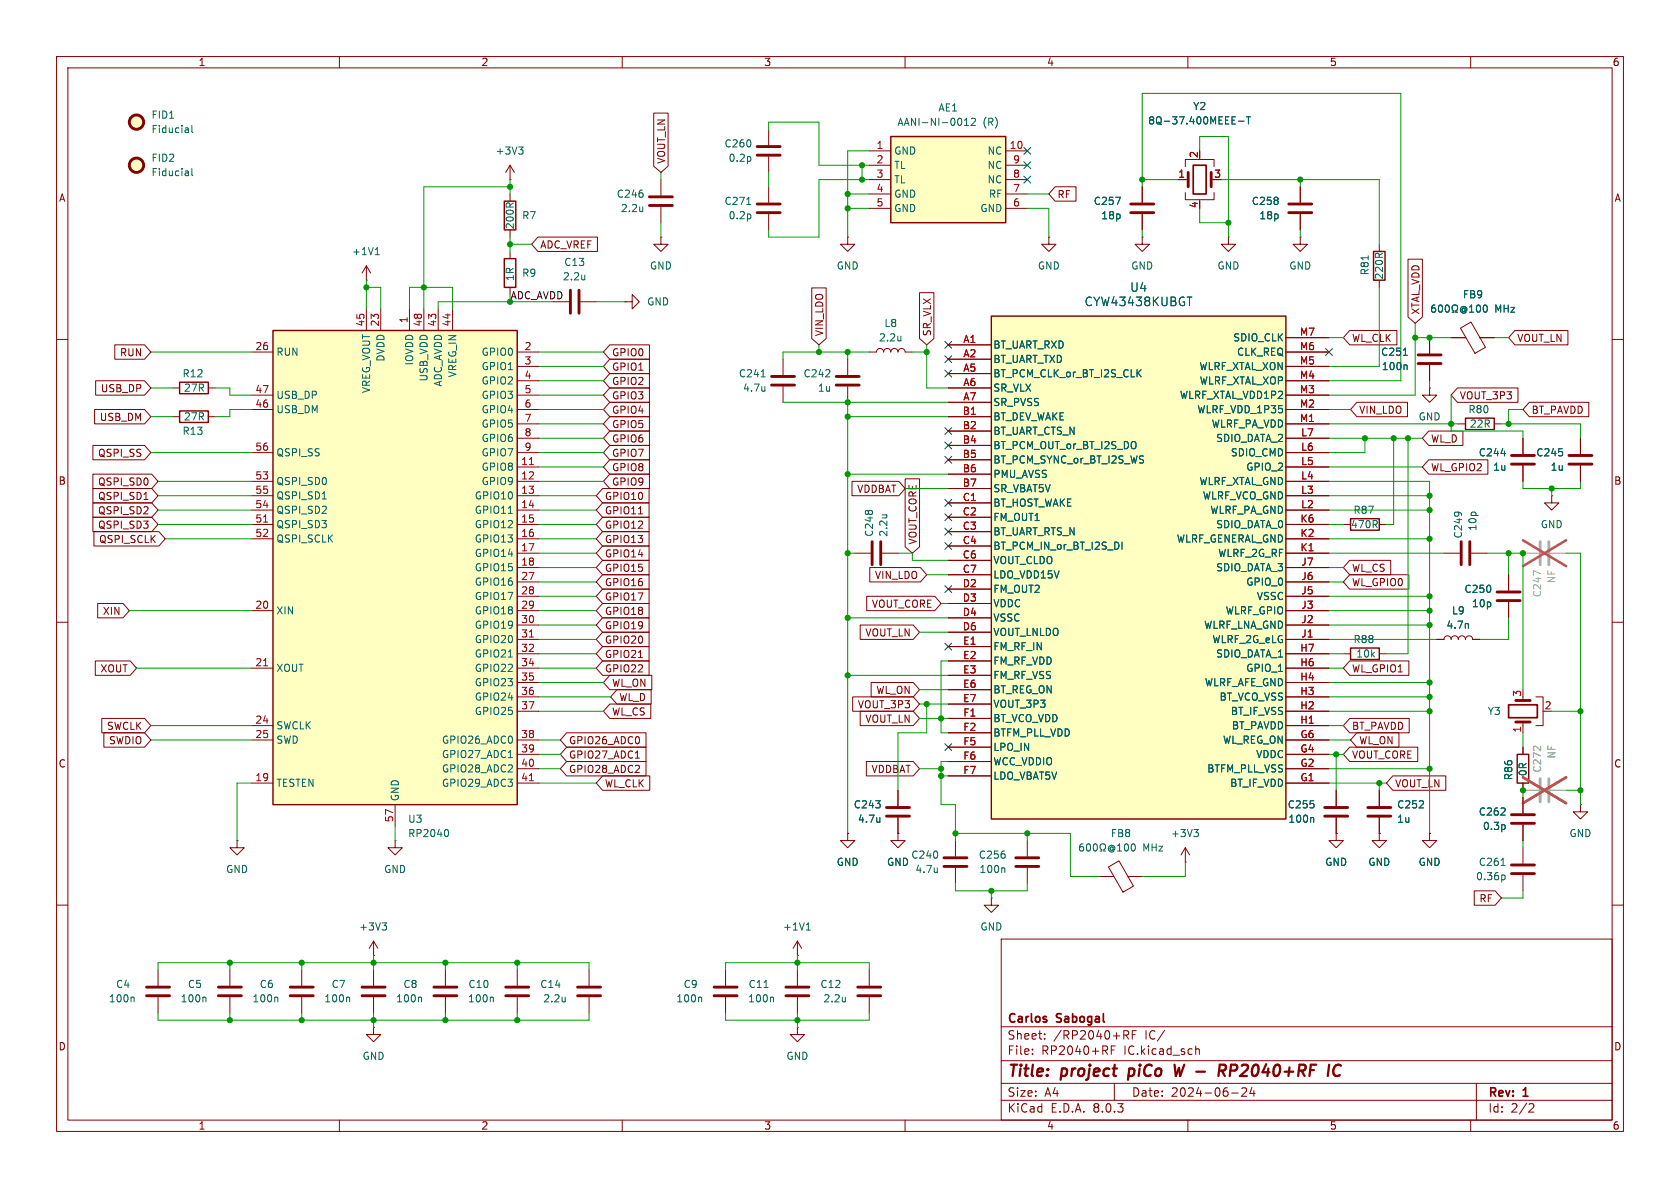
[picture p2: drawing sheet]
<svg xmlns="http://www.w3.org/2000/svg" width="297mm" height="210mm" viewBox="0 0 297 210" stroke-linecap="round" stroke-linejoin="round" font-family="sans-serif">
<g fill="none" stroke="#840000" stroke-width=".18">
<path d="M10 10h277v190h-277zM12 12h273v186h-273zM60 10v2M110 10v2M160 10v2M210 10v2M260 10v2M229.9 33v2.8M229.9 37.8v2.8M10 60h2M185.4 41.9v1.3h1.3l-1.3 1.3-1.3-1.3h1.3M185.4 41.9h.1"/>
<path d="M217.2 41.9v1.3h1.2l-1.2 1.3-1.3-1.3h1.3M217.2 41.9h.1M229.9 41.9v1.3h1.2l-1.2 1.3-1.3-1.3h1.3M229.9 41.9h.1M243.8 43.2v1.3M243.8 49.5v1.3M285 60h2M279.4 77.5v2.8M255.3 97.8h2.8M260.1 97.8h2.8M279.4 82.3v2.8M10 110h2"/>
<path d="M254 113h1.3a.64 .64 0 0 1 .6-.6 .64 .64 0 0 1 .6 .6 .64 .64 0 0 1 .7-.6 .64 .64 0 0 1 .6 .6 .64 .64 0 0 1 .6-.6 .64 .64 0 0 1 .7 .6 .64 .64 0 0 1 .6-.6 .64 .64 0 0 1 .6 .6h1.3M266.7 101.6v2.8M266.7 106.4v2.8M285 110h2M243.8 139.7v2.8M269.2 132.1v1.3M269.2 138.4v1.3M10 160h2M158.7 147.3v1.3h1.3l-1.3 1.3-1.2-1.3h1.2M158.7 147.3h.1M168.9 148.6v2.8M168.9 153.4v2.8"/>
<path d="M236.2 147.3v1.3h1.3l-1.3 1.3-1.3-1.3h1.3M236.2 147.3h.1M243.8 147.3v1.3h1.3l-1.3 1.3-1.2-1.3h1.2M243.8 147.3h.1M243.8 144.5v2.8M252.7 147.3v1.3h1.3l-1.3 1.3-1.2-1.3h1.2M252.7 147.3h.1M269.2 141v2.8M269.2 145.8v2.8M269.2 149.9v2.8M269.2 154.7v2.8M285 160h2"/>
<path d="M177 166h108v32h-108zM60 198v2M110 198v2M160 198v2M177 194.5h108M177 191.5h108M177 187.5h108M177 181.5h108M182.5 186.3v.1M182.5 185.5v.1M184.7 183.6v.1M184.7 182.8v.1"/>
<path d="M196.5 185.6h.5M197 191.5v3M197.2 184.9h-.7v1.5M198.7 182.2h.5l.3 .3-.1 .4-.7 .1M199 183l.5 .7M200.2 182.9h.5M200.9 182.2h-.7v1.5M210 198v2M211.4 184.9v1.5M211.4 185.5l.2-.1 .4 .1v.9M217.7 193.2h1.2M219.5 192.4l.6-.1 .2 .1 .1 .3-.9 1.1h.9"/>
<path d="M221.3 192.2l-.3 1.1h.9M221.7 192.8v1M260 198v2M261 191.5v6.5M270.5 195.1l.5 .1 .2 .3-1 1.1h1"/>
</g>
<path d="M199.7 188.9l-.3 2M207.6 188.2l.3 2 .5-1.4 .2 1.4 .8-2M215.6 188.2l1 .1a.58 .58 0 0 1-.3 1h-.8M216 189.3l.5 .9M217.5 189.3h.8M218.4 188.2h-.8l-.2 2M237.1 188.4a.88 .88 0 0 0-1.1 0 .88 .88 0 0 0-.3 1 .69 .69 0 0 0 .3 .7 .69 .69 0 0 0 .8-.1" fill="none" stroke="#840000" stroke-width=".4"/>
<g fill="none" stroke="#840000" stroke-width=".51">
<path d="M227.8 37.6h4.1M227.8 36.1h4.1M258.3 95.8v4M259.8 95.8v4M277.4 82h4M277.4 80.5h4M264.7 106.2h4M264.7 104.6h4M166.9 153.2h4M166.9 151.6h4M241.8 144.3h4.1M241.8 142.7h4.1"/>
<path d="M267.2 144h4.1M267.2 145.5h4.1M267.2 154.4h4.1M267.2 152.9h4.1"/>
</g>
<path d="M272.3 95.8v4M273.8 95.8v4" fill="none" stroke="#a1a1a1" stroke-width=".51"/>
<path d="M269.2 97.8h2.8M274.1 97.8h2.8" fill="none" stroke="#a1a1a1" stroke-width=".18"/>
<path d="M272.4 101.4l-1.3-.5v.8" fill="none" stroke="#989898" stroke-width=".18"/>
<path d="M269.2 95.5l7.7 4.6M276.9 95.5l-7.7 4.6" fill="none" stroke="#e65255" stroke-width=".46"/>
<path d="M242.8 44.5h2.1v5h-2.1zM268.2 133.4h2.1v5h-2.1z" fill="none" stroke="#840000" stroke-width=".25"/>
<path d="M241.9 45.2v.7M259.5 110.3l.1 .8M165.7 153.4v.8M165.7 154.1l-.1 .1M265.4 153h.7M265.6 154.7h.3l.2 .2-.1 .5-.4 .1M266 145.9v.6" fill="none" stroke="#006464" stroke-width=".18"/>
<path d="M157.5 24.1h20.3v15.3h-20.3z" fill="#ffffc2"/>
<path d="M157.5 24.1h20.3v15.3h-20.3zM238.8 91.7h5v2h-5z" fill="none" stroke="#840000" stroke-width=".25"/>
<g fill="none" stroke="#840000" stroke-width=".18">
<path d="M153.7 26.7h3.8M153.7 29.2h3.8M153.7 31.8h3.8M153.7 34.3h3.8M153.7 36.8h3.8M177.8 26.7h3.8M177.8 29.2h3.8M177.8 31.8h3.8M177.8 34.3h3.8M177.8 36.8h3.8M252.7 68.6v1.3h1.3l-1.3 1.2-1.2-1.2h1.2M252.7 68.6h.1"/>
<path d="M151.1 97.8h2.8M156 97.8h2.7M237.5 92.7h1.3M243.8 92.7h1.3M274.3 87.6v1.3h1.3l-1.3 1.3-1.3-1.3h1.3M274.3 87.6h.1M269.2 123.2v.6M269.2 127.6v1.9M271.5 123.2h1.3v5.1h-1.3M41.9 148.6v1.3h1.3l-1.3 1.2-1.3-1.2h1.3M41.9 148.6h.1M69.8 148.6v1.3h1.3l-1.3 1.2-1.2-1.2h1.2"/>
<path d="M69.8 148.6h.1M175.3 158.8v1.2h1.2l-1.2 1.3-1.3-1.3h1.3M175.3 158.8h.1M181.6 148.6v2.8M181.6 153.4v2.8M194.3 154.9h2.6M196 153.3l1.8-1.1 2.6 4.4-1.9 1.1zM199.4 154.9h2.5M209.5 152.4h.1M209.5 149.9l-.7 1.2M209.5 149.9v2.5M209.5 149.9l.8 1.2"/>
<path d="M279.4 142.2v1.3h1.3l-1.3 1.3-1.3-1.3h1.3M279.4 142.2h.1M27.9 171.5v2.7M27.9 176.3v2.8M66 168.9h.1M66 166.4v2.5M66 171.5v2.7M66 176.3v2.8M66 166.4l-.7 1.2M66 166.4l.8 1.2"/>
</g>
<g fill="none" stroke="#006464" stroke-width=".18">
<path d="M170.5 22.2h.7M170.5 21.3l.4-.4v1.3M171.7 21l.5-.1 .2 .4-.7 .9h.7M155.9 91h.9M156.7 91v.1M177.5 153.4l.1 .2v.6M191.5 149.2h-.4a.86 .86 0 0 0 0 1.2l.4-.1 .1-.4-.3-.2h-.2l-.2 .2M192.2 149.3l.2-.1a.68 .68 0 0 1 .4 .6 .68 .68 0 0 1-.4 .6l-.2-.1-.1-.3zM193.5 149.2h.1a.68 .68 0 0 1 .4 .6 .68 .68 0 0 1-.4 .6 .84 .84 0 0 1-.1-1.2zM194.5 150.4h.3v-.2a.54 .54 0 0 1-.3-.7 .54 .54 0 0 1 .8-.3 .58 .58 0 0 1-.2 1v.2h.3M196.8 149.8a.31 .31 0 0 0-.5 0 .31 .31 0 0 0 0 .4 .31 .31 0 0 0 .5 0M196.8 149.7v.5"/>
<path d="M196.8 150.2l.1 .1a.55 .55 0 0 0-.3-.9 .55 .55 0 0 0-.7 .6 .61 .61 0 0 0 .4 .6 .61 .61 0 0 0 .7-.2M197.6 150.4h.7M197.6 149.5l.3-.3v1.2M199 149.2h.1a.68 .68 0 0 1 .4 .6 .68 .68 0 0 1-.4 .6 .84 .84 0 0 1-.1-1.2zM200.1 149.3l.2-.1a.68 .68 0 0 1 .4 .6 .68 .68 0 0 1-.4 .6l-.2-.1-.1-.3zM211.1 146.6h.7l-.4 .5M211.6 147.1l.2 .3v.3l-.2 .2M23.5 176.3l.2 .1v.7M61.6 176.3l.2 .1v.7M67.6 163.1h.7l-.4 .5M68.1 163.6l.2 .3v.3l-.2 .2"/>
</g>
<path d="M154.2 95.8v4M155.7 95.8v4M268 127.6h2.5M268 123.8h2.5M179.6 153.2h4M179.6 151.6h4M25.9 176h4.1M25.9 174.5h4.1M64 176h4.1M64 174.5h4.1" fill="none" stroke="#840000" stroke-width=".51"/>
<path d="M272.3 137.7v4M273.8 137.7v4" fill="none" stroke="#a1a1a1" stroke-width=".51"/>
<path d="M269.2 139.7h2.8M274.1 139.7h2.8" fill="none" stroke="#a1a1a1" stroke-width=".18"/>
<path d="M269.2 137.4l7.7 4.6M276.9 137.4l-7.7 4.6" fill="none" stroke="#e65255" stroke-width=".46"/>
<path d="M266.7 124.6h5.1v2.3h-5.1z" fill="none" stroke="#840000" stroke-width=".3"/>
<path d="M48.3 58.4h43.1v83.8h-43.1z" fill="#ffffc2"/>
<path d="M89.2 35.6h2v5h-2zM48.3 58.4h43.1v83.8h-43.1zM89.2 45.7h2v5.1h-2zM31.7 72.6h5.1v2.1h-5.1zM31.7 67.6h5.1v2h-5.1zM259.1 73.9h5.1v2h-5.1z" fill="none" stroke="#840000" stroke-width=".25"/>
<g fill="none" stroke="#840000" stroke-width=".18">
<path d="M90.2 31.8h.1M90.2 29.2l-.8 1.3M90.2 29.2v2.6M90.2 34.3v1.3M90.2 29.2l.7 1.3M201.9 33v2.8M201.9 37.8v2.8M64.8 49.5h.1M64.8 47v2.5M64.8 54.6v3.8M64.8 47l-.8 1.3M64.8 47l.7 1.3"/>
<path d="M67.3 54.6v3.8M72.4 54.6v3.8M74.9 54.6v3.8M77.5 54.6v3.8M80 54.6v3.8M90.2 40.6v1.3M90.2 44.5v1.2M90.2 50.8v1.3M149.9 41.9v1.3h1.2l-1.2 1.3-1.3-1.3h1.3M149.9 41.9h.1M201.9 41.9v1.3h1.3l-1.3 1.3-1.2-1.3h1.2M201.9 41.9h.1"/>
<path d="M252.7 59.7v2.8M256.5 59.7h2.6M258.2 58l1.8-1.1 2.6 4.5-1.8 1.1zM261.6 59.7h2.6M30.5 73.7h1.2M30.5 68.6h1.2M36.8 73.7h1.3M36.8 68.6h1.3M44.4 62.2h3.9M44.4 72.4h3.9M44.4 69.9h3.9M91.4 62.2h3.8"/>
<path d="M91.4 64.8h3.8M91.4 67.3h3.8M91.4 72.4h3.8M91.4 69.9h3.8M91.4 74.9h3.8M91.4 77.5h3.8M153.7 62.2h1.2a.64 .64 0 0 1 .7-.6 .64 .64 0 0 1 .6 .6 .64 .64 0 0 1 .6-.6 .64 .64 0 0 1 .7 .6 .64 .64 0 0 1 .6-.6 .64 .64 0 0 1 .6 .6 .64 .64 0 0 1 .7-.6 .64 .64 0 0 1 .6 .6h1.3M252.7 64.5v2.8M257.8 74.9h1.3M264.2 74.9h1.2M269.2 77.5v2.8M44.4 85.1h3.9"/>
<path d="M44.4 87.6h3.9M44.4 90.2h3.9M44.4 92.7h3.9M44.4 95.3h3.9M44.4 80h3.9M91.4 82.6h3.8M91.4 85.1h3.8M91.4 87.6h3.8M91.4 90.2h3.8M91.4 92.7h3.8M91.4 95.3h3.8M91.4 97.8h3.8"/>
<path d="M91.4 80h3.8M269.2 82.3v2.8M44.4 108h3.9M44.4 118.1h3.9M91.4 100.3h3.8M91.4 108h3.8M91.4 118.1h3.8M91.4 102.9h3.8M91.4 105.4h3.8M91.4 110.5h3.8M91.4 113h3.8M91.4 115.6h3.8"/>
<path d="M44.4 138.4h3.9M44.4 128.3h3.9M44.4 130.8h3.9M91.4 138.4h3.8M91.4 130.8h3.8M91.4 120.7h3.8M91.4 123.2h3.8M91.4 125.7h3.8M91.4 133.4h3.8M91.4 135.9h3.8M158.7 139.7v2.8M69.8 142.2v3.9"/>
<path d="M149.9 147.3v1.3h1.2l-1.2 1.3-1.3-1.3h1.3M149.9 147.3h.1M158.7 144.5v2.8M53.3 171.5v2.7M53.3 176.3v2.8M78.7 171.5v2.7M78.7 176.3v2.8M91.4 171.5v2.7M91.4 176.3v2.8M104.1 171.5v2.7M104.1 176.3v2.8M128.3 171.5v2.7"/>
<path d="M128.3 176.3v2.8M141 168.9h.1M141 166.4v2.5M141 171.5v2.7M141 176.3v2.8M141 166.4l-.8 1.2M141 166.4l.7 1.2M153.7 171.5v2.7M153.7 176.3v2.8M66 181.6v1.3h1.3l-1.3 1.3-1.2-1.3h1.2M66 181.6h.1M141 181.6v1.3h1.2l-1.2 1.3-1.3-1.3h1.3"/>
<path d="M141 181.6h.1"/>
</g>
<path d="M46.6 92.3h.7M93.6 82.1h.7M46.6 117.7h.7M93.6 112.6h.7M93.6 138h.7" fill="none" stroke="#a90000" stroke-width=".18"/>
<g fill="none" stroke="#006464" stroke-width=".18">
<path d="M33.3 22.7v.7M33.3 30.3v.8M33.3 31l-.1 .1M33.3 30.5l-.1 .1M33.3 23.4h-.1M33.3 22.9l-.1 .1M33.9 29.8v1.1l.2 .2M33.9 22.2v1.1l.2 .1M91.7 26h.8l-.5 .5M92.2 26.5l.3 .2v.3l-.3 .2M197.2 34.9h.9l-.6 1.2M66.3 45h.8"/>
<path d="M66.5 44.1l.2-.3v1.2M159.3 59.4v.9M253.7 53.9l-.4 .1a.86 .86 0 0 0 0 1.2l.4-.1 .1-.5-.2-.2h-.3l-.2 .2M254.4 54l.2-.1a.68 .68 0 0 1 .4 .7 .68 .68 0 0 1-.4 .6l-.2-.1-.1-.4zM255.6 54l.2-.1a.68 .68 0 0 1 .4 .7 .68 .68 0 0 1-.4 .6l-.2-.1-.1-.4zM256.7 55.2h.3v-.3a.54 .54 0 0 1-.3-.7 .54 .54 0 0 1 .8-.2 .58 .58 0 0 1-.1 .9v.3h.3M259 54.6a.3 .3 0 0 0-.4-.1 .3 .3 0 0 0 0 .5 .3 .3 0 0 0 .4-.1M259 54.5v.4M259 54.9l.1 .1a.48 .48 0 0 0 .1-.7 .48 .48 0 0 0-.7-.1 .6 .6 0 0 0-.2 .9 .6 .6 0 0 0 .9 .1M259.8 55.2h.7M259.8 54.3l.4-.4v1.3M261.1 54l.2-.1a.68 .68 0 0 1 .4 .7 .68 .68 0 0 1-.4 .6l-.2-.1-.1-.4z"/>
<path d="M262.3 54l.2-.1a.68 .68 0 0 1 .5 .7 .68 .68 0 0 1-.5 .6l-.2-.1-.1-.4zM159.3 60.1l-.1 .1M248.1 62.8h.7M248.6 64.5l.2 .2v.6M57 88.2h.7M89.9 90.7h.7M265.4 80.2h.8M89.9 116.1h.7M89.9 133.9h.7M79 146.6a.79 .79 0 0 1 0 1.3M155.5 144.5v.9M155.5 145.2v.1"/>
<path d="M48.9 176.3l.2 .1v.7M74.3 176.3l.2 .1v.7M87 176.3l.2 .1v.7M99.9 176.3v.8M99.9 177h.1M123.9 176.3l.1 .1v.7M135.1 174.6h.7M136.6 176.3l.1 .1v.7M142.5 164.4h.8M142.7 163.4l.2-.3v1.3M149.4 176.3v.8M149.4 177h.1"/>
</g>
<g fill="none" stroke="#840000" stroke-width=".51">
<path d="M199.9 37.6h4.1M199.9 36.1h4.1M250.7 64.3h4.1M250.7 62.7h4.1M267.2 82h4.1M267.2 80.5h4.1M156.7 144.3h4.1M156.7 142.7h4.1M51.3 176h4.1M51.3 174.5h4.1M76.7 176h4.1M76.7 174.5h4.1"/>
<path d="M89.4 176h4.1M89.4 174.5h4.1M102.1 176h4.1M102.1 174.5h4.1M126.2 176h4.1M126.2 174.5h4.1M138.9 176h4.1M138.9 174.5h4.1M151.6 176h4.1M151.6 174.5h4.1"/>
<circle cx="24.1" cy="29.2" r="1.27"/>
<circle cx="24.1" cy="21.6" r="1.27"/>
</g>
<g fill="#ffffc2" stroke="#ffffc2" stroke-width=".18">
<circle cx="24.1" cy="29.2" r="1.27"/>
<circle cx="24.1" cy="21.6" r="1.27"/>
</g>
<path d="M175.3 55.9h52v88.9h-52z" fill="#ffffc2"/>
<path d="M175.3 55.9h52v88.9h-52zM238.8 114.6h5v2h-5z" fill="none" stroke="#840000" stroke-width=".25"/>
<g fill="none" stroke="#840000" stroke-width=".18">
<path d="M115.6 20h2.5v9.4l-1.3 1.1-1.2-1.1zM116.8 31.8v2.7M116.8 36.6v2.8M135.9 22.9v2.8M135.9 27.7v2.8M135.9 33v2.8M135.9 37.8v2.8M186.5 33h3.7v2.6h-3.7l-1.1-1.3zM201.9 33v2.8M201.9 37.8v2.8M208.3 31.8h1.8M209.5 34v1.3h5.1v-1.3"/>
<path d="M209.5 29.5v-1.3h5.1v1.3M212.1 35.3v.3M229.9 33v2.8M229.9 37.8v2.8M95.1 41.9h10.5v2.6h-10.5l-1.1-1.3zM97.8 53.3h2.8M102.6 53.3h2.8M110.5 53.3h1.3v-1.2l1.2 1.2-1.2 1.3v-1.3M110.5 53.3h.1M116.8 41.9v1.3h1.3l-1.3 1.3-1.2-1.3h1.2M116.8 41.9h.1M143.5 50.9h2.6v8.9l-1.3 1.2-1.3-1.2z"/>
<path d="M162.6 51.7h2.5v8.1l-1.3 1.2-1.2-1.2zM227.3 59.7h7.6M238.6 58.4h8.4v2.6h-8.4l-1.1-1.3zM248.9 45.8h2.6v10.2l-1.3 1.2-1.3-1.2zM252.7 59.7v2.8M256.5 59.7h2.6M261.6 59.7h2.6M267.8 58.4h9.4v2.6h-9.4l-1.1-1.3zM16.4 78.7h9.2l1.1 1.3-1.1 1.3h-9.2zM16.7 72.4h8.9l1.1 1.3-1.1 1.2h-8.9zM16.9 67.3h8.7l1.1 1.3-1.1 1.3h-8.7zM20.3 61h5.3l1.1 1.2-1.1 1.3h-5.3z"/>
<path d="M107.8 76.2h7v2.5h-7l-1.1-1.2zM107.8 66h7v2.6h-7l-1.1-1.3zM107.8 63.5h7v2.5h-7l-1.1-1.2zM107.8 71.1h7v2.6h-7l-1.1-1.3zM107.8 68.6h7v2.5h-7l-1.1-1.2zM107.8 61h7v2.5h-7l-1.1-1.3zM107.8 73.7h7v2.5h-7l-1.1-1.3zM107.8 78.7h7v2.6h-7l-1.1-1.3zM138.4 63.5v2.8M138.4 68.3v2.8M149.9 63.5v2.8M149.9 68.3v2.8"/>
<path d="M167.6 61h7.7M167.6 63.5h7.7M167.6 66h7.7M167.6 68.6h7.7M167.6 71.1h7.7M167.6 73.7h7.7M167.6 76.2h7.7M167.6 78.7h7.7M227.3 77.5h7.6M227.3 74.9h7.6M227.3 72.4h7.6M227.3 69.9h7.6"/>
<path d="M227.3 67.3h7.6M227.3 64.8h7.6M227.3 62.2h7.6M239.9 71.1h8.9v2.6h-8.9l-1.1-1.3zM252.6 76.2h6v2.5h-6l-1.1-1.2zM252.7 64.5v2.8M257.7 68.6h10.7v2.5h-10.7l-1.2-1.2zM269.2 77.5v2.8M270.4 71.1h10.5v2.6h-10.5l-1.2-1.3zM279.4 77.5v2.8M16.4 88.9h10.4l1.1 1.3-1.1 1.2h-10.4zM16.4 86.4h10.4l1.1 1.2-1.1 1.3h-10.4z"/>
<path d="M16.4 91.4h10.4l1.1 1.3-1.1 1.3h-10.4zM16.4 83.8h10.4l1.1 1.3-1.1 1.3h-10.4zM16.6 94h11.5l1.1 1.3-1.1 1.2h-11.5zM25.4 88.3h.8M106.5 88.9h8.2v2.5h-8.2l-1.1-1.2zM106.5 91.4h8.2v2.6h-8.2l-1.1-1.3zM106.5 96.5h8.2v2.6h-8.2l-1.1-1.3zM106.5 94h8.2v2.5h-8.2l-1.1-1.2zM106.5 99.1h8.2v2.5h-8.2l-1.1-1.3zM106.5 86.4h8.2v2.5h-8.2l-1.1-1.3zM107.8 83.8h7v2.6h-7l-1.1-1.3zM107.8 81.3h7v2.5h-7l-1.1-1.2z"/>
<path d="M112.9 90.8h.7M150.6 85.1h8.3l1.1 1.3-1.1 1.2h-8.3zM160 84.6h2.6v12.1l-1.3 1.1-1.3-1.1zM167.6 81.3h7.7M167.6 83.8h7.7M167.6 86.4h7.7M167.6 88.9h7.7M167.6 91.4h7.7M167.6 94h7.7M167.6 96.5h7.7M167.6 99.1h7.7M227.3 97.8h7.6"/>
<path d="M227.3 95.3h7.6M227.3 92.7h7.6M227.3 90.2h7.6M227.3 87.6h7.6M227.3 85.1h7.6M227.3 82.6h7.6M227.3 80h7.6M238.6 99.1h7.3v2.5h-7.3l-1.1-1.3zM252.6 81.3h10.4v2.5h-10.4l-1.1-1.2zM269.2 82.3v2.8M279.4 82.3v2.8M16.8 116.8h6.2l1.1 1.3-1.1 1.3h-6.2z"/>
<path d="M17.3 106.7h4.4l1.2 1.3-1.2 1.2h-4.4zM106.5 109.2h8.2v2.6h-8.2l-1.1-1.3zM106.5 101.6h8.2v2.5h-8.2l-1.1-1.2zM106.5 111.8h8.2v2.5h-8.2l-1.1-1.3zM106.5 104.1h8.2v2.6h-8.2l-1.1-1.3zM106.5 106.7h8.2v2.5h-8.2l-1.1-1.2zM106.5 116.8h8.2v2.6h-8.2l-1.1-1.3zM106.5 114.3h8.2v2.5h-8.2l-1.1-1.2zM107.8 119.4h7.4v2.5h-7.4l-1.1-1.2zM112.9 116.2h.7M152.1 110.5h9.3l1.2 1.3-1.2 1.2h-9.3zM153.2 105.4h12.1l1.1 1.3-1.1 1.3h-12.1z"/>
<path d="M153.8 100.3h8.9l1.1 1.3-1.1 1.3h-8.9zM167.6 101.6h7.7M167.6 104.1h7.7M167.6 106.7h7.7M167.6 109.2h7.7M167.6 111.8h7.7M167.6 114.3h7.7M167.6 116.8h7.7M167.6 119.4h7.7M227.3 118.1h7.6M227.3 115.6h7.6M227.3 113h7.6"/>
<path d="M227.3 110.5h7.6M227.3 108h7.6M227.3 105.4h7.6M227.3 102.9h7.6M227.3 100.3h7.6M237.5 115.6h1.3M238.6 101.6h10.5v2.5h-10.5l-1.1-1.2zM238.6 116.8h10.5v2.6h-10.5l-1.1-1.3zM243.8 115.6h1.3M254 113h1.3M260.3 113h1.3M266.7 101.6v2.8"/>
<path d="M266.7 106.4v2.8M18 127h7.6l1.1 1.3-1.1 1.2h-7.6zM18.4 129.5h7.2l1.1 1.3-1.1 1.3h-7.2zM100.2 132.1h14v2.5h-14l-1.1-1.2zM100.2 134.6h14v2.6h-14l-1.1-1.3zM100.2 129.5h14v2.6h-14l-1.1-1.3zM106.5 137.2h8.4v2.5h-8.4l-1.1-1.3zM107.8 124.5h7.3v2.5h-7.3l-1.1-1.3zM109.1 121.9h6v2.6h-6l-1.2-1.3zM112.3 134h.7M150.7 123.2h10.7l1.2 1.3-1.2 1.2h-10.7zM152.1 125.7h9.3l1.2 1.3-1.2 1.3h-9.3z"/>
<path d="M153.2 134.6h8.2l1.2 1.3-1.2 1.3h-8.2zM154 120.6h7.4l1.2 1.3-1.2 1.3h-7.4zM158.7 139.7v2.8M167.6 121.9h7.7M167.6 124.5h7.7M167.6 127h7.7M167.6 129.5h7.7M167.6 132.1h7.7M167.6 134.6h7.7M167.6 137.2h7.7M227.3 138.4h7.6M227.3 135.9h7.6"/>
<path d="M227.3 133.4h7.6M227.3 130.8h7.6M227.3 128.3h7.6M227.3 125.7h7.6M227.3 123.2h7.6M227.3 120.7h7.6M236.2 139.7v2.8M238.6 132.1h12v2.5h-12l-1.1-1.2zM238.6 127h10.5v2.5h-10.5l-1.1-1.2zM239.9 129.5h7.4v2.6h-7.4l-1.1-1.3zM243.8 139.7v2.8M246.2 137.2h9.4v2.5h-9.4l-1.1-1.3z"/>
<path d="M269.2 132.1v1.3M269.2 138.4v1.3M149.9 147.3h.1M158.7 147.3h.1M158.7 144.5v2.8M236.2 147.3h.1M236.2 144.5v2.8M243.8 147.3h.1M243.8 144.5v2.8M252.7 147.3h.1M260.6 157.5h3.7l1.1 1.3-1.1 1.2h-3.7zM269.2 141v2.8"/>
<path d="M269.2 145.8v2.8M40.6 171.5v2.7M40.6 176.3v2.8"/>
</g>
<g fill="none" stroke="#006464" stroke-width=".18">
<path d="M113.6 36.6v.8M113.6 37.3h.1M132 36.1h.7M132.7 38v.6M132.7 27.8v.6M197.2 34.9h.9l-.6 1.2M219 21.4h.9M220.3 20.6h.8M220.7 20.6v1.3M103.4 48.6v.9M103.4 49.4h-.1M209.9 52.5h.8"/>
<path d="M253.7 53.9l-.4 .1a.86 .86 0 0 0 0 1.2l.4-.1 .1-.5-.2-.2h-.3l-.2 .2M254.4 54l.2-.1a.68 .68 0 0 1 .4 .7 .68 .68 0 0 1-.4 .6l-.2-.1-.1-.4zM255.6 54l.2-.1a.68 .68 0 0 1 .4 .7 .68 .68 0 0 1-.4 .6l-.2-.1-.1-.4zM256.7 55.2h.3v-.3a.54 .54 0 0 1-.3-.7 .54 .54 0 0 1 .8-.2 .58 .58 0 0 1-.1 .9v.3h.3M259 54.6a.3 .3 0 0 0-.4-.1 .3 .3 0 0 0 0 .5 .3 .3 0 0 0 .4-.1M259 54.5v.4M259 54.9l.1 .1a.48 .48 0 0 0 .1-.7 .48 .48 0 0 0-.7-.1 .6 .6 0 0 0-.2 .9 .6 .6 0 0 0 .9 .1M259.8 55.2h.7M259.8 54.3l.4-.4v1.3M261.1 54l.2-.1a.68 .68 0 0 1 .4 .7 .68 .68 0 0 1-.4 .6l-.2-.1-.1-.4zM262.3 54l.2-.1a.68 .68 0 0 1 .5 .7 .68 .68 0 0 1-.5 .6l-.2-.1-.1-.4zM134.6 66.6h.7"/>
<path d="M135.2 68.3v.9M135.2 69v.1M201.2 65.9l.5 .7M201.7 65.3l-.7 .8M248.1 62.8h.7M248.6 64.5l.2 .2v.6M198.4 95.8v1.3M265.4 80.2h.8M259.5 110.3l.1 .8M155.5 144.5v.9M155.5 145.2v.1M232.1 144.5l.2 .2v.7"/>
<path d="M266 145.9v.6M36.2 176.3l.2 .1v.7"/>
</g>
<g fill="none" stroke="#840000" stroke-width=".51">
<path d="M114.8 36.3h4.1M114.8 34.8h4.1M133.9 37.6h4M133.9 36.1h4M133.9 27.4h4M133.9 25.9h4M210.1 30.5v2.5M214.1 30.5v2.5M100.8 51.3v4.1M102.4 51.3v4.1M136.4 68.1h4.1M136.4 66.5h4.1"/>
<path d="M147.8 68.1h4.1M147.8 66.5h4.1M234.2 144.3h4.1M234.2 142.7h4.1M38.6 176h4.1M38.6 174.5h4.1"/>
</g>
<path d="M210.9 29.2h2.3v5.1h-2.3z" fill="none" stroke="#840000" stroke-width=".3"/>
<g fill="none" stroke="#009600" stroke-width=".18">
<path d="M90.2 31.8v2.5M90.2 33h-15.3v21.6M116.8 30.5v1.3M116.8 39.4v2.5M135.9 22.9v-1.3h8.9v7.6h8.9M135.9 30.5v2.5M149.9 36.8h3.8M149.9 34.3h3.8M152.4 29.2v2.6M153.7 26.7h-3.8v15.2M153.7 31.8h-8.9v10.1h-8.9v-1.3M181.6 36.8h3.8v5.1"/>
<path d="M181.6 34.3h3.8M201.9 33v-16.5h45.7v50.8h-12.7M201.9 31.8h6.4M212.1 26.7v-2.6h5.1v17.8M212.1 36.8v2.6h5.1M215.9 31.8h27.9v11.4M229.9 31.8v1.2M64.8 50.8h2.5v3.8M64.8 49.5v5.1M72.4 54.6v-3.8h7.6v3.8M90.2 43.2h3.8M90.2 41.9v2.6"/>
<path d="M97.8 53.3h-20.3v1.3M105.4 53.3h5.1M201.9 40.6v1.3M229.9 40.6v1.3M234.9 59.7h2.6M243.8 50.8v14h-8.9M250.2 59.7h6.3M250.2 57.2v12.7h-15.3M264.2 59.7h2.5M26.7 68.6h3.8M26.7 62.2h17.7M26.7 73.7h3.8"/>
<path d="M38.1 68.6h2.5v1.3h3.8M44.4 72.4h-3.8v1.3h-2.5M95.2 77.5h11.5M95.2 64.8h11.5M95.2 62.2h11.5M95.2 72.4h11.5M95.2 69.9h11.5M95.2 74.9h11.5M95.2 67.3h11.5M138.4 71.1h29.2M144.8 61v1.2M149.9 62.2v1.3"/>
<path d="M149.9 71.1v76.2M149.9 73.7h17.7M153.7 62.2h-15.3v1.3M161.3 62.2h2.5M163.8 61v7.6h3.8M234.9 77.5h16.6M234.9 72.4h3.9M234.9 74.9h22.9M241.3 77.5v2.5h-6.4M246.4 77.5v15.2h-1.3M248.9 77.5v38.1h-3.8M252.7 67.3v1.3"/>
<path d="M256.5 69.9v6.3h12.7v1.3M265.4 74.9h14v2.6M269.2 72.4h-2.5v2.5M26.7 80h17.7M27.9 92.7h16.5M27.9 90.2h16.5M27.9 87.6h16.5M27.9 85.1h16.5M29.2 95.3h15.2M95.2 92.7h10.2M95.2 90.2h10.2M95.2 87.6h10.2"/>
<path d="M95.2 85.1h11.5M95.2 82.6h11.5M95.2 80h11.5M95.2 95.3h10.2M95.2 97.8h10.2M149.9 97.8h1.2M149.9 83.8h17.7M158.7 97.8h2.6v1.3h6.3M160 86.4h7.6M234.9 85.1h17.8v62.2M234.9 92.7h2.6M234.9 90.2h17.8"/>
<path d="M234.9 87.6h17.8M234.9 82.6h16.6M234.9 95.3h17.8M234.9 97.8h20.4M262.9 97.8h6.3v24.1M266.7 97.8v3.8M269.2 85.1v1.3h10.2v-1.3M274.3 86.4v1.2M276.9 97.8h2.5v44.4M22.9 108h21.5M24.1 118.1h20.3M95.2 113h10.2"/>
<path d="M95.2 118.1h10.2M95.2 110.5h10.2M95.2 105.4h10.2M95.2 102.9h10.2M95.2 108h10.2M95.2 100.3h10.2M95.2 115.6h10.2M149.9 109.2h17.7M149.9 119.4h17.7M162.6 111.8h5M163.8 101.6h3.8M166.4 106.7h1.2"/>
<path d="M167.6 116.8h-1.2v12.7h1.2M234.9 113h19.1M234.9 118.1h2.6M234.9 110.5h17.8M234.9 105.4h17.8M234.9 102.9h2.6M234.9 108h17.8M234.9 100.3h2.6M234.9 115.6h2.6M266.7 109.2v3.8h-5.1M26.7 130.8h17.7M26.7 128.3h17.7"/>
<path d="M44.4 138.4h-2.5v10.2M95.2 135.9h3.9M95.2 125.7h11.5M95.2 123.2h12.7M95.2 120.7h11.5M95.2 133.4h3.9M95.2 138.4h10.2M95.2 130.8h3.9M162.6 135.9h3.8M162.6 124.5h5M162.6 121.9h5M162.6 127h5"/>
<path d="M163.8 124.5v5h-5.1v10.2M166.4 137.2h1.2M167.6 134.6h-1.2v7.6h2.5v6.4M234.9 135.9h17.8M234.9 125.7h17.8M234.9 123.2h17.8M234.9 120.7h17.8M234.9 133.4h2.6M234.9 138.4h10.2M234.9 130.8h3.9M234.9 128.3h2.6M236.2 133.4v6.3"/>
<path d="M243.8 138.4v1.3M269.2 129.5v2.6M269.2 139.7v1.3M274.3 125.7h5.1M276.9 139.7h2.5M69.8 146.1v2.5M168.9 147.3h20.3v7.6h5.1M168.9 156.2v1.3h12.7v-1.3M175.3 157.5v1.3M181.6 147.3v1.3M209.5 152.4v2.5h-7.6M269.2 148.6v1.3"/>
<path d="M269.2 157.5v1.3h-3.8M27.9 171.5v-1.3h76.2v1.3M27.9 179.1v1.2h76.2v-1.2M40.6 170.2v1.3M40.6 179.1v1.2M53.3 170.2v1.3M53.3 179.1v1.2M66 168.9v2.6M66 179.1v2.5M78.7 170.2v1.3M78.7 179.1v1.2M91.4 170.2v1.3"/>
<path d="M91.4 179.1v1.2M128.3 171.5v-1.3h25.4v1.3M128.3 179.1v1.2h25.4v-1.2M141 168.9v2.6M141 179.1v2.5"/>
</g>
<g fill="none" stroke="#000084" stroke-width=".18">
<path d="M181 26.1l1.2 1.2M181 31.1l1.2 1.3M181 28.6l1.2 1.2M182.2 26.1l-1.2 1.2M182.2 31.1l-1.2 1.3M182.2 28.6l-1.2 1.2M167 62.9l1.2 1.2M167 65.4l1.2 1.2M167 75.6l1.2 1.2M167 78.1l1.2 1.2M167 60.4l1.2 1.2M168.2 62.9l-1.2 1.2"/>
<path d="M168.2 65.4l-1.2 1.2M168.2 75.6l-1.2 1.2M168.2 78.1l-1.2 1.2M168.2 60.4l-1.2 1.2M234.3 61.6l1.3 1.2M235.6 61.6l-1.3 1.2M167 90.8l1.2 1.2M167 95.9l1.2 1.2M167 93.4l1.2 1.2M167 88.3l1.2 1.2M167 80.7l1.2 1.2M168.2 90.8l-1.2 1.2"/>
<path d="M168.2 95.9l-1.2 1.2M168.2 93.4l-1.2 1.2M168.2 88.3l-1.2 1.2M168.2 80.7l-1.2 1.2M167 113.7l1.2 1.2M167 103.5l1.2 1.2M168.2 113.7l-1.2 1.2M168.2 103.5l-1.2 1.2M167 131.5l1.2 1.2M168.2 131.5l-1.2 1.2"/>
</g>
<path d="M269.2 139.7h2.8M274.1 139.7h2.8" fill="none" stroke="#a1a1a1" stroke-width=".18"/>
<path d="M269.2 137.4l7.7 4.6M276.9 137.4l-7.7 4.6" fill="none" stroke="#e65255" stroke-width=".46"/>
<g fill="#009600" stroke="#009600" stroke-width=".18">
<circle cx="269.2" cy="97.8" r=".46"/>
<circle cx="266.7" cy="97.8" r=".46"/>
<circle cx="252.7" cy="105.4" r=".46"/>
<circle cx="252.7" cy="108" r=".46"/>
<circle cx="252.7" cy="110.5" r=".46"/>
<circle cx="279.4" cy="125.7" r=".46"/>
<circle cx="279.4" cy="139.7" r=".46"/>
<circle cx="269.2" cy="139.7" r=".46"/>
<circle cx="246.4" cy="77.5" r=".46"/>
<circle cx="241.3" cy="77.5" r=".46"/>
<circle cx="248.9" cy="77.5" r=".46"/>
<circle cx="256.5" cy="74.9" r=".46"/>
<circle cx="252.7" cy="87.6" r=".46"/>
<circle cx="266.7" cy="74.9" r=".46"/>
<circle cx="274.3" cy="86.4" r=".46"/>
<circle cx="252.7" cy="135.9" r=".46"/>
<circle cx="252.7" cy="125.7" r=".46"/>
<circle cx="252.7" cy="123.2" r=".46"/>
<circle cx="252.7" cy="120.7" r=".46"/>
<circle cx="236.2" cy="133.4" r=".46"/>
<circle cx="243.8" cy="138.4" r=".46"/>
<circle cx="175.3" cy="157.5" r=".46"/>
<circle cx="181.6" cy="147.3" r=".46"/>
<circle cx="168.9" cy="147.3" r=".46"/>
<circle cx="166.4" cy="137.2" r=".46"/>
<circle cx="149.9" cy="119.4" r=".46"/>
<circle cx="252.7" cy="90.2" r=".46"/>
<circle cx="252.7" cy="95.3" r=".46"/>
<circle cx="250.2" cy="59.7" r=".46"/>
<circle cx="201.9" cy="31.8" r=".46"/>
<circle cx="229.9" cy="31.8" r=".46"/>
<circle cx="217.2" cy="39.4" r=".46"/>
<circle cx="252.7" cy="59.7" r=".46"/>
<circle cx="163.8" cy="62.2" r=".46"/>
<circle cx="149.9" cy="62.2" r=".46"/>
<circle cx="149.9" cy="36.8" r=".46"/>
<circle cx="149.9" cy="34.3" r=".46"/>
<circle cx="152.4" cy="31.8" r=".46"/>
<circle cx="152.4" cy="29.2" r=".46"/>
<circle cx="149.9" cy="109.2" r=".46"/>
<circle cx="149.9" cy="97.8" r=".46"/>
<circle cx="149.9" cy="83.8" r=".46"/>
<circle cx="53.3" cy="170.2" r=".46"/>
<circle cx="66" cy="170.2" r=".46"/>
<circle cx="40.6" cy="170.2" r=".46"/>
<circle cx="40.6" cy="180.3" r=".46"/>
<circle cx="53.3" cy="180.3" r=".46"/>
<circle cx="166.4" cy="135.9" r=".46"/>
<circle cx="163.8" cy="124.5" r=".46"/>
<circle cx="166.4" cy="127" r=".46"/>
<circle cx="78.7" cy="170.2" r=".46"/>
<circle cx="91.4" cy="170.2" r=".46"/>
<circle cx="91.4" cy="180.3" r=".46"/>
<circle cx="141" cy="180.3" r=".46"/>
<circle cx="66" cy="180.3" r=".46"/>
<circle cx="78.7" cy="180.3" r=".46"/>
<circle cx="141" cy="170.2" r=".46"/>
<circle cx="90.2" cy="43.2" r=".46"/>
<circle cx="74.9" cy="50.8" r=".46"/>
<circle cx="90.2" cy="33" r=".46"/>
<circle cx="64.8" cy="50.8" r=".46"/>
<circle cx="144.8" cy="62.2" r=".46"/>
<circle cx="149.9" cy="71.1" r=".46"/>
<circle cx="149.9" cy="73.7" r=".46"/>
</g>
<g font-size="2.8" fill="#840000">
<text x="178" y="190.9">Title:</text>
<text x="187.7" y="190.9">project</text>
<text x="200.4" y="190.9">piCo</text>
<text x="209.3" y="190.9">W -</text>
<text x="218.7" y="190.9">RP2040+RF</text>
</g>
<g font-size="2.1" fill="#006464">
<text x="199.7" y="51.8">U4</text>
<text x="191.6" y="54.3">CYW43438KUBGT</text>
</g>
<g font-size="2.1" fill="#840000">
<text x="178" y="184">Sheet:</text>
<text x="178" y="181.2">Carlos</text>
<text x="186.2" y="184">/RP2040+RF</text>
<text x="186.9" y="181.2">Sabogal</text>
<text x="202.5" y="184">IC/</text>
<text x="178" y="186.7">File:</text>
<text x="184.1" y="186.7">RP2040+RF</text>
<text x="198.7" y="186.7">IC.kicad_sch</text>
<text x="178" y="196.9">KiCad</text>
<text x="178" y="194.1">Size:</text>
<text x="184.7" y="194.1">A4</text>
<text x="185.7" y="196.9">E.D.A.</text>
<text x="193.3" y="196.9">8.0.3</text>
<text x="200" y="194.1">Date:</text>
<text x="207" y="194.1">2024-06-24</text>
<text x="263" y="194.3">Rev:</text>
<text x="263" y="196.9">Id:</text>
<text x="267.1" y="196.9">2/2</text>
<text x="269.4" y="194.3">1</text>
</g>
<g font-size="1.8" fill="#840000">
<text x="35" y="11.9">1</text>
<text x="85" y="11.9">2</text>
<text x="135" y="11.9">3</text>
<text x="185" y="11.9">4</text>
<text x="235" y="11.9">5</text>
<text x="285" y="11.9">6</text>
<text x="117.8" y="29.1" transform="rotate(-90 117.8 29.1)">VOUT_LN</text>
<text x="10.3" y="35.9">A</text>
<text x="186.8" y="35.2">RF</text>
<text x="285.3" y="35.9">A</text>
<text x="95.4" y="44.1">ADC_VREF</text>
<text x="145.7" y="59.5" transform="rotate(-90 145.7 59.5)">VIN_LDO</text>
<text x="164.8" y="59.5" transform="rotate(-90 164.8 59.5)">SR_VLX</text>
<text x="251.1" y="55.7" transform="rotate(-90 251.1 55.7)">XTAL_VDD</text>
<text x="21.1" y="63.2">RUN</text>
<text x="108.1" y="65.7">GPIO1</text>
<text x="108.1" y="63.2">GPIO0</text>
<text x="238.9" y="60.6">WL_CLK</text>
<text x="268.1" y="60.6">VOUT_LN</text>
<text x="17.7" y="69.5">USB_DP</text>
<text x="108.1" y="68.3">GPIO2</text>
<text x="108.1" y="70.8">GPIO3</text>
<text x="258" y="70.8">VOUT_3P3</text>
<text x="17.5" y="74.6">USB_DM</text>
<text x="108.1" y="73.3">GPIO4</text>
<text x="108.1" y="75.9">GPIO5</text>
<text x="240.2" y="73.3">VIN_LDO</text>
<text x="270.7" y="73.3">BT_PAVDD</text>
<text x="17.2" y="81">QSPI_SS</text>
<text x="108.1" y="78.4">GPIO6</text>
<text x="108.1" y="83.5">GPIO8</text>
<text x="108.1" y="81">GPIO7</text>
<text x="252.9" y="83.5">WL_GPIO2</text>
<text x="252.9" y="78.4">WL_D</text>
<text x="10.3" y="85.9">B</text>
<text x="17.2" y="88.6">QSPI_SD1</text>
<text x="17.2" y="86">QSPI_SD0</text>
<text x="106.8" y="88.6">GPIO10</text>
<text x="108.1" y="86">GPIO9</text>
<text x="151.4" y="87.3">VDDBAT</text>
<text x="285.3" y="85.9">B</text>
<text x="17.2" y="91.1">QSPI_SD2</text>
<text x="17.2" y="93.7">QSPI_SD3</text>
<text x="106.8" y="91.1">GPIO11</text>
<text x="106.8" y="93.7">GPIO12</text>
<text x="17.4" y="96.2">QSPI_SCLK</text>
<text x="106.8" y="98.7">GPIO14</text>
<text x="106.8" y="96.2">GPIO13</text>
<text x="106.8" y="101.3">GPIO15</text>
<text x="162.2" y="96.4" transform="rotate(-90 162.2 96.4)">VOUT_CORE</text>
<text x="238.9" y="101.3">WL_CS</text>
<text x="106.8" y="103.8">GPIO16</text>
<text x="106.8" y="106.4">GPIO17</text>
<text x="154" y="107.6">VOUT_CORE</text>
<text x="154.6" y="102.6">VIN_LDO</text>
<text x="238.9" y="103.8">WL_GPIO0</text>
<text x="18.1" y="108.9">XIN</text>
<text x="106.8" y="111.4">GPIO19</text>
<text x="106.8" y="114">GPIO20</text>
<text x="106.8" y="108.9">GPIO18</text>
<text x="152.9" y="112.7">VOUT_LN</text>
<text x="17.7" y="119.1">XOUT</text>
<text x="106.8" y="119.1">GPIO22</text>
<text x="106.8" y="116.5">GPIO21</text>
<text x="238.9" y="119.1">WL_GPIO1</text>
<text x="108.1" y="121.6">WL_ON</text>
<text x="109.4" y="124.1">WL_D</text>
<text x="151.6" y="125.4">VOUT_3P3</text>
<text x="154.8" y="122.9">WL_ON</text>
<text x="18.8" y="129.2">SWCLK</text>
<text x="19.2" y="131.8">SWDIO</text>
<text x="100.5" y="131.8">GPIO26_ADC0</text>
<text x="108.1" y="126.7">WL_CS</text>
<text x="152.9" y="128">VOUT_LN</text>
<text x="238.9" y="129.2">BT_PAVDD</text>
<text x="240.2" y="131.8">WL_ON</text>
<text x="10.3" y="135.9">C</text>
<text x="100.5" y="134.3">GPIO27_ADC1</text>
<text x="100.5" y="136.8">GPIO28_ADC2</text>
<text x="154" y="136.8">VDDBAT</text>
<text x="238.9" y="134.3">VOUT_CORE</text>
<text x="285.3" y="135.9">C</text>
<text x="106.8" y="139.4">WL_CLK</text>
<text x="246.5" y="139.4">VOUT_LN</text>
<text x="261.4" y="159.7">RF</text>
<text x="10.3" y="185.9">D</text>
<text x="285.3" y="185.9">D</text>
<text x="35" y="199.9">1</text>
<text x="85" y="199.9">2</text>
<text x="135" y="199.9">3</text>
<text x="185" y="199.9">4</text>
<text x="235" y="199.9">5</text>
<text x="285" y="199.9">6</text>
</g>
<g font-size="1.8" fill="#006464">
<text x="26.7" y="21.2">FID1</text>
<text x="26.7" y="23.7">Fiducial</text>
<text x="158.6" y="22.5">AANI-NI-0012</text>
<text x="165.8" y="19.9">AE1</text>
<text x="173.8" y="22.5">(R)</text>
<text x="202.9" y="22.2">8Q-37.400MEEE-T</text>
<text x="210.8" y="19.7">Y2</text>
<text x="26.7" y="28.8">FID2</text>
<text x="87.5" y="27.5">+3V3</text>
<text x="128" y="26.3">C260</text>
<text x="128.7" y="28.8">0.2p</text>
<text x="158" y="27.5">GND</text>
<text x="174.5" y="27.5">NC</text>
<text x="26.7" y="31.3">Fiducial</text>
<text x="108.9" y="35.2">C246</text>
<text x="158" y="30.1">TL</text>
<text x="158" y="32.6">TL</text>
<text x="158" y="35.2">GND</text>
<text x="174.5" y="32.6">NC</text>
<text x="174.5" y="30.1">NC</text>
<text x="174.7" y="35.2">RF</text>
<text x="91" y="40.6" transform="rotate(-90 91 40.6)">200R</text>
<text x="92.2" y="39">R7</text>
<text x="109.7" y="37.7">2.2u</text>
<text x="128" y="36.4">C271</text>
<text x="128.7" y="39">0.2p</text>
<text x="158" y="37.7">GND</text>
<text x="173.2" y="37.7">GND</text>
<text x="193.3" y="36.4">C257</text>
<text x="194.6" y="39">18p</text>
<text x="221.2" y="36.4">C258</text>
<text x="222.5" y="39">18p</text>
<text x="62.1" y="45.3">+1V1</text>
<text x="99.7" y="47.2">C13</text>
<text x="114.8" y="47.9">GND</text>
<text x="147.8" y="47.9">GND</text>
<text x="183.4" y="47.9">GND</text>
<text x="199.9" y="47.9">GND</text>
<text x="215.1" y="47.9">GND</text>
<text x="227.8" y="47.9">GND</text>
<text x="91" y="49.8" transform="rotate(-90 91 49.8)">1R</text>
<text x="92.2" y="49.1">R9</text>
<text x="99.4" y="49.8">2.2u</text>
<text x="242.2" y="48.8" transform="rotate(-90 242.2 48.8)">R81</text>
<text x="244.7" y="49.5" transform="rotate(-90 244.7 49.5)">220R</text>
<text x="258.5" y="52.9">FB9</text>
<text x="114.3" y="54.2">GND</text>
<text x="156.3" y="58">L8</text>
<text x="264.3" y="55.5">MHz</text>
<text x="48.8" y="63.1">RUN</text>
<text x="68.2" y="64" transform="rotate(-90 68.2 64)">DVDD</text>
<text x="73.3" y="64.7" transform="rotate(-90 73.3 64.7)">IOVDD</text>
<text x="85" y="63.1">GPIO0</text>
<text x="85" y="65.6">GPIO1</text>
<text x="155.3" y="60.6">2.2u</text>
<text x="175.5" y="61.8">BT_UART_RXD</text>
<text x="175.5" y="64.4">BT_UART_TXD</text>
<text x="211.9" y="65.6">WLRF_XTAL_XON</text>
<text x="217.9" y="60.6">SDIO_CLK</text>
<text x="218.6" y="63.1">CLK_REQ</text>
<text x="244.1" y="63.1">C251</text>
<text x="244.2" y="65.6">100n</text>
<text x="32.2" y="66.9">R12</text>
<text x="32.4" y="69.4">27R</text>
<text x="48.8" y="70.7">USB_DP</text>
<text x="65.6" y="69.6" transform="rotate(-90 65.6 69.6)">VREG_VOUT</text>
<text x="75.8" y="67.5" transform="rotate(-90 75.8 67.5)">USB_VDD</text>
<text x="78.3" y="68.4" transform="rotate(-90 78.3 68.4)">ADC_AVDD</text>
<text x="80.9" y="66.8" transform="rotate(-90 80.9 66.8)">VREG_IN</text>
<text x="85" y="68.2">GPIO2</text>
<text x="85" y="70.7">GPIO3</text>
<text x="130.5" y="66.9">C241</text>
<text x="131.3" y="69.4">4.7u</text>
<text x="142" y="66.9">C242</text>
<text x="144.5" y="69.4">1u</text>
<text x="175.5" y="66.9">BT_PCM_CLK_or_BT_I2S_CLK</text>
<text x="175.5" y="69.4">SR_VLX</text>
<text x="175.5" y="72">SR_PVSS</text>
<text x="208.5" y="70.7">WLRF_XTAL_VDD1P2</text>
<text x="212" y="68.2">WLRF_XTAL_XOP</text>
<text x="32.2" y="77.1">R13</text>
<text x="32.4" y="74.5">27R</text>
<text x="48.8" y="73.3">USB_DM</text>
<text x="85" y="73.3">GPIO4</text>
<text x="85" y="75.8">GPIO5</text>
<text x="175.5" y="74.5">BT_DEV_WAKE</text>
<text x="175.5" y="77.1">BT_UART_CTS_N</text>
<text x="211.6" y="73.3">WLRF_VDD_1P35</text>
<text x="214.1" y="75.8">WLRF_PA_VDD</text>
<text x="250.7" y="74.5">GND</text>
<text x="259.5" y="73.3">R80</text>
<text x="259.8" y="75.8">22R</text>
<text x="48.8" y="80.9">QSPI_SS</text>
<text x="85" y="83.4">GPIO8</text>
<text x="85" y="78.3">GPIO6</text>
<text x="85" y="80.9">GPIO7</text>
<text x="175.5" y="79.6">BT_PCM_OUT_or_BT_I2S_DO</text>
<text x="175.5" y="82.1">BT_PCM_SYNC_or_BT_I2S_WS</text>
<text x="214.9" y="78.3">SDIO_DATA_2</text>
<text x="217.5" y="80.9">SDIO_CMD</text>
<text x="220.2" y="83.4">GPIO_2</text>
<text x="261.3" y="80.9">C244</text>
<text x="263.9" y="83.4">1u</text>
<text x="271.5" y="80.9">C245</text>
<text x="274" y="83.4">1u</text>
<text x="48.8" y="86">QSPI_SD0</text>
<text x="48.8" y="88.5">QSPI_SD1</text>
<text x="83.8" y="88.5">GPIO10</text>
<text x="85" y="86">GPIO9</text>
<text x="175.5" y="84.7">PMU_AVSS</text>
<text x="175.5" y="87.2">SR_VBAT5V</text>
<text x="175.5" y="89.8">BT_HOST_WAKE</text>
<text x="211.9" y="86">WLRF_XTAL_GND</text>
<text x="212.5" y="88.5">WLRF_VCO_GND</text>
<text x="48.8" y="93.6">QSPI_SD3</text>
<text x="48.8" y="91">QSPI_SD2</text>
<text x="83.8" y="91">GPIO11</text>
<text x="83.8" y="93.6">GPIO12</text>
<text x="154.5" y="95" transform="rotate(-90 154.5 95)">C248</text>
<text x="157.1" y="95" transform="rotate(-90 157.1 95)">2.2u</text>
<text x="175.5" y="92.3">FM_OUT1</text>
<text x="175.5" y="94.8">BT_UART_RTS_N</text>
<text x="213.9" y="91">WLRF_PA_GND</text>
<text x="214.9" y="93.6">SDIO_DATA_0</text>
<text x="238.7" y="93.6">470R</text>
<text x="239.2" y="91">R87</text>
<text x="258.7" y="95.3" transform="rotate(-90 258.7 95.3)">C249</text>
<text x="261.2" y="94" transform="rotate(-90 261.2 94)">10p</text>
<text x="272.3" y="93.6">GND</text>
<text x="48.8" y="96.1">QSPI_SCLK</text>
<text x="83.8" y="96.1">GPIO13</text>
<text x="83.8" y="98.7">GPIO14</text>
<text x="83.8" y="101.2">GPIO15</text>
<text x="175.5" y="97.4">BT_PCM_IN_or_BT_I2S_DI</text>
<text x="175.5" y="99.9">VOUT_CLDO</text>
<text x="207.9" y="96.1">WLRF_GENERAL_GND</text>
<text x="214.9" y="101.2">SDIO_DATA_3</text>
<text x="215.3" y="98.7">WLRF_2G_RF</text>
<text x="83.8" y="103.7">GPIO16</text>
<text x="83.8" y="106.3">GPIO17</text>
<text x="175.5" y="102.5">LDO_VDD15V</text>
<text x="175.5" y="105">FM_OUT2</text>
<text x="175.5" y="107.5">VDDC</text>
<text x="220.2" y="103.7">GPIO_0</text>
<text x="222.1" y="106.3">VSSC</text>
<text x="258.8" y="105">C250</text>
<text x="260.1" y="107.5">10p</text>
<text x="48.8" y="108.8">XIN</text>
<text x="83.8" y="108.8">GPIO18</text>
<text x="83.8" y="111.4">GPIO19</text>
<text x="83.8" y="113.9">GPIO20</text>
<text x="175.5" y="110.1">VSSC</text>
<text x="175.5" y="112.6">VOUT_LNLDO</text>
<text x="212.8" y="111.4">WLRF_LNA_GND</text>
<text x="214.2" y="113.9">WLRF_2G_eLG</text>
<text x="216.6" y="108.8">WLRF_GPIO</text>
<text x="239.2" y="113.9">R88</text>
<text x="255.6" y="111.4">4.7n</text>
<text x="256.6" y="108.8">L9</text>
<text x="48.8" y="119">XOUT</text>
<text x="83.8" y="116.4">GPIO21</text>
<text x="83.8" y="119">GPIO22</text>
<text x="175.5" y="115.2">FM_RF_IN</text>
<text x="175.5" y="117.7">FM_RF_VDD</text>
<text x="214.9" y="116.4">SDIO_DATA_1</text>
<text x="220.2" y="119">GPIO_1</text>
<text x="239.7" y="116.4">10k</text>
<text x="83.8" y="121.5">GPIO23</text>
<text x="83.8" y="124.1">GPIO24</text>
<text x="175.5" y="120.2">FM_RF_VSS</text>
<text x="175.5" y="122.8">BT_REG_ON</text>
<text x="175.5" y="125.3">VOUT_3P3</text>
<text x="212.9" y="121.5">WLRF_AFE_GND</text>
<text x="215.5" y="124.1">BT_VCO_VSS</text>
<text x="48.8" y="129.1">SWCLK</text>
<text x="48.8" y="131.7">SWD</text>
<text x="78" y="131.7">GPIO26_ADC0</text>
<text x="83.8" y="126.6">GPIO25</text>
<text x="175.5" y="127.9">BT_VCO_VDD</text>
<text x="175.5" y="130.4">BTFM_PLL_VDD</text>
<text x="216.1" y="131.7">WL_REG_ON</text>
<text x="217.5" y="126.6">BT_IF_VSS</text>
<text x="217.7" y="129.1">BT_PAVDD</text>
<text x="262.9" y="126.6">Y3</text>
<text x="78" y="134.2">GPIO27_ADC1</text>
<text x="78" y="136.8">GPIO28_ADC2</text>
<text x="175.5" y="132.9">LPO_IN</text>
<text x="175.5" y="135.5">WCC_VDDIO</text>
<text x="213.3" y="136.8">BTFM_PLL_VSS</text>
<text x="222" y="134.2">VDDC</text>
<text x="270.1" y="137.3" transform="rotate(-90 270.1 137.3)">0R</text>
<text x="48.8" y="139.3">TESTEN</text>
<text x="70.7" y="141.7" transform="rotate(-90 70.7 141.7)">GND</text>
<text x="78" y="139.3">GPIO29_ADC3</text>
<text x="150.8" y="143.1">C243</text>
<text x="175.5" y="138">LDO_VBAT5V</text>
<text x="217.4" y="139.3">BT_IF_VDD</text>
<text x="227.6" y="143.1">C255</text>
<text x="246.9" y="143.1">C252</text>
<text x="267.6" y="138" transform="rotate(-90 267.6 138)">R86</text>
<text x="72.1" y="145.6">U3</text>
<text x="72.1" y="148.2">RP2040</text>
<text x="151.6" y="145.6">4.7u</text>
<text x="196.3" y="148.2">FB8</text>
<text x="206.9" y="148.2">+3V3</text>
<text x="227.7" y="145.6">100n</text>
<text x="246.9" y="145.6">1u</text>
<text x="261.3" y="144.4">C262</text>
<text x="262.1" y="146.9">0.3p</text>
<text x="277.4" y="148.2">GND</text>
<text x="39.9" y="154.5">GND</text>
<text x="67.8" y="154.5">GND</text>
<text x="147.8" y="153.3">GND</text>
<text x="156.7" y="153.3">GND</text>
<text x="161" y="152">C240</text>
<text x="161.7" y="154.5">4.7u</text>
<text x="172.9" y="152">C256</text>
<text x="173.1" y="154.5">100n</text>
<text x="202" y="150.7">MHz</text>
<text x="234.2" y="153.3">GND</text>
<text x="241.8" y="153.3">GND</text>
<text x="250.7" y="153.3">GND</text>
<text x="260.9" y="155.8">0.36p</text>
<text x="261.3" y="153.3">C261</text>
<text x="63.4" y="164.7">+3V3</text>
<text x="138.3" y="164.7">+1V1</text>
<text x="173.2" y="164.7">GND</text>
<text x="19.1" y="177.4">100n</text>
<text x="20.4" y="174.9">C4</text>
<text x="31.8" y="177.4">100n</text>
<text x="33.1" y="174.9">C5</text>
<text x="44.5" y="177.4">100n</text>
<text x="45.8" y="174.9">C6</text>
<text x="57.2" y="177.4">100n</text>
<text x="58.5" y="174.9">C7</text>
<text x="69.9" y="177.4">100n</text>
<text x="71.2" y="174.9">C8</text>
<text x="82.6" y="177.4">100n</text>
<text x="82.7" y="174.9">C10</text>
<text x="95.4" y="174.9">C14</text>
<text x="95.9" y="177.4">2.2u</text>
<text x="119.5" y="177.4">100n</text>
<text x="120.8" y="174.9">C9</text>
<text x="132.2" y="177.4">100n</text>
<text x="132.2" y="174.9">C11</text>
<text x="144.9" y="174.9">C12</text>
<text x="145.5" y="177.4">2.2u</text>
<text x="64" y="187.6">GND</text>
<text x="138.9" y="187.6">GND</text>
</g>
<g font-size="1.8" fill="#a90000">
<text x="154.9" y="26.4">1</text>
<text x="154.9" y="29">2</text>
<text x="178.4" y="26.4">10</text>
<text x="179" y="29">9</text>
<text x="211.8" y="28" transform="rotate(-90 211.8 28)">2</text>
<text x="154.9" y="31.5">3</text>
<text x="154.9" y="34">4</text>
<text x="179" y="34">7</text>
<text x="179" y="31.5">8</text>
<text x="208.2" y="31.5">1</text>
<text x="214.6" y="31.5">3</text>
<text x="154.9" y="36.6">5</text>
<text x="179" y="36.6">6</text>
<text x="211.8" y="36.9" transform="rotate(-90 211.8 36.9)">4</text>
<text x="64.5" y="57.8" transform="rotate(-90 64.5 57.8)">45</text>
<text x="67.1" y="57.8" transform="rotate(-90 67.1 57.8)">23</text>
<text x="72.1" y="57.2" transform="rotate(-90 72.1 57.2)">1</text>
<text x="74.7" y="57.8" transform="rotate(-90 74.7 57.8)">48</text>
<text x="77.2" y="57.8" transform="rotate(-90 77.2 57.8)">43</text>
<text x="79.8" y="57.8" transform="rotate(-90 79.8 57.8)">44</text>
<text x="229.7" y="59.4">M7</text>
<text x="45" y="62">26</text>
<text x="92.6" y="62">2</text>
<text x="92.6" y="64.5">3</text>
<text x="170.2" y="60.7">A1</text>
<text x="170.2" y="63.2">A2</text>
<text x="170.2" y="65.8">A5</text>
<text x="229.7" y="64.5">M5</text>
<text x="229.7" y="62">M6</text>
<text x="45" y="69.6">47</text>
<text x="92.6" y="67.1">4</text>
<text x="92.6" y="69.6">5</text>
<text x="170.2" y="68.3">A6</text>
<text x="170.2" y="70.9">A7</text>
<text x="229.7" y="69.6">M3</text>
<text x="229.7" y="67.1">M4</text>
<text x="45" y="72.1">46</text>
<text x="92.6" y="72.1">6</text>
<text x="92.6" y="74.7">7</text>
<text x="92.6" y="77.2">8</text>
<text x="170.1" y="73.4">B1</text>
<text x="170.1" y="75.9">B2</text>
<text x="229.7" y="74.7">M1</text>
<text x="229.7" y="72.1">M2</text>
<text x="229.9" y="77.2">L7</text>
<text x="45" y="79.8">56</text>
<text x="92" y="82.3">11</text>
<text x="92.6" y="79.8">9</text>
<text x="170.1" y="78.5">B4</text>
<text x="170.1" y="81">B5</text>
<text x="170.1" y="83.6">B6</text>
<text x="229.9" y="82.3">L5</text>
<text x="229.9" y="79.8">L6</text>
<text x="45" y="84.8">53</text>
<text x="45" y="89.9">54</text>
<text x="45" y="87.4">55</text>
<text x="92" y="84.8">12</text>
<text x="92" y="87.4">13</text>
<text x="92" y="89.9">14</text>
<text x="170.1" y="86.1">B7</text>
<text x="170.1" y="88.6">C1</text>
<text x="229.9" y="89.9">L2</text>
<text x="229.9" y="87.4">L3</text>
<text x="229.9" y="84.8">L4</text>
<text x="45" y="92.5">51</text>
<text x="45" y="95">52</text>
<text x="92" y="92.5">15</text>
<text x="92" y="95">16</text>
<text x="170.1" y="91.2">C2</text>
<text x="170.1" y="93.7">C3</text>
<text x="229.8" y="95">K2</text>
<text x="229.8" y="92.5">K6</text>
<text x="92" y="97.5">17</text>
<text x="92" y="100.1">18</text>
<text x="170.1" y="96.3">C4</text>
<text x="170.1" y="98.8">C6</text>
<text x="170.1" y="101.3">C7</text>
<text x="229.8" y="97.5">K1</text>
<text x="229.9" y="100.1">J7</text>
<text x="45" y="107.7">20</text>
<text x="92" y="102.6">27</text>
<text x="92" y="105.2">28</text>
<text x="92" y="107.7">29</text>
<text x="170.1" y="103.9">D2</text>
<text x="170.1" y="106.4">D3</text>
<text x="229.9" y="107.7">J3</text>
<text x="229.9" y="105.2">J5</text>
<text x="229.9" y="102.6">J6</text>
<text x="92" y="110.2">30</text>
<text x="92" y="112.8">31</text>
<text x="170.1" y="109">D4</text>
<text x="170.1" y="111.5">D6</text>
<text x="229.9" y="112.8">J1</text>
<text x="229.9" y="110.2">J2</text>
<text x="45" y="117.9">21</text>
<text x="92" y="115.3">32</text>
<text x="92" y="117.9">34</text>
<text x="170.2" y="114">E1</text>
<text x="170.2" y="116.6">E2</text>
<text x="170.2" y="119.1">E3</text>
<text x="229.8" y="117.9">H6</text>
<text x="229.8" y="115.3">H7</text>
<text x="92" y="120.4">35</text>
<text x="92" y="122.9">36</text>
<text x="92" y="125.5">37</text>
<text x="170.2" y="121.7">E6</text>
<text x="170.2" y="124.2">E7</text>
<text x="229.8" y="125.5">H2</text>
<text x="229.8" y="122.9">H3</text>
<text x="229.8" y="120.4">H4</text>
<text x="269" y="123.3" transform="rotate(-90 269 123.3)">3</text>
<text x="273" y="125.5">2</text>
<text x="45" y="128">24</text>
<text x="45" y="130.6">25</text>
<text x="92" y="130.6">38</text>
<text x="170.2" y="126.7">F1</text>
<text x="170.2" y="129.3">F2</text>
<text x="170.2" y="131.8">F5</text>
<text x="229.8" y="128">H1</text>
<text x="229.8" y="130.6">G6</text>
<text x="269" y="129.6" transform="rotate(-90 269 129.6)">1</text>
<text x="92" y="133.1">39</text>
<text x="92" y="135.6">40</text>
<text x="170.2" y="134.4">F6</text>
<text x="170.2" y="136.9">F7</text>
<text x="229.8" y="135.6">G2</text>
<text x="229.8" y="133.1">G4</text>
<text x="45" y="138.2">19</text>
<text x="92" y="138.2">41</text>
<text x="229.8" y="138.2">G1</text>
<text x="69.6" y="145.5" transform="rotate(-90 69.6 145.5)">57</text>
</g>
<text font-size="1.8" fill="#009600" x="90.2" y="53">ADC_AVDD</text>
<g font-size="1.8" fill="#989898">
<text x="272.6" y="105.7" transform="rotate(-90 272.6 105.7)">C247</text>
<text x="275.2" y="103.2" transform="rotate(-90 275.2 103.2)">NF</text>
<text x="272.6" y="136.7" transform="rotate(-90 272.6 136.7)">C272</text>
<text x="275.2" y="134.2" transform="rotate(-90 275.2 134.2)">NF</text>
</g>
</svg>
